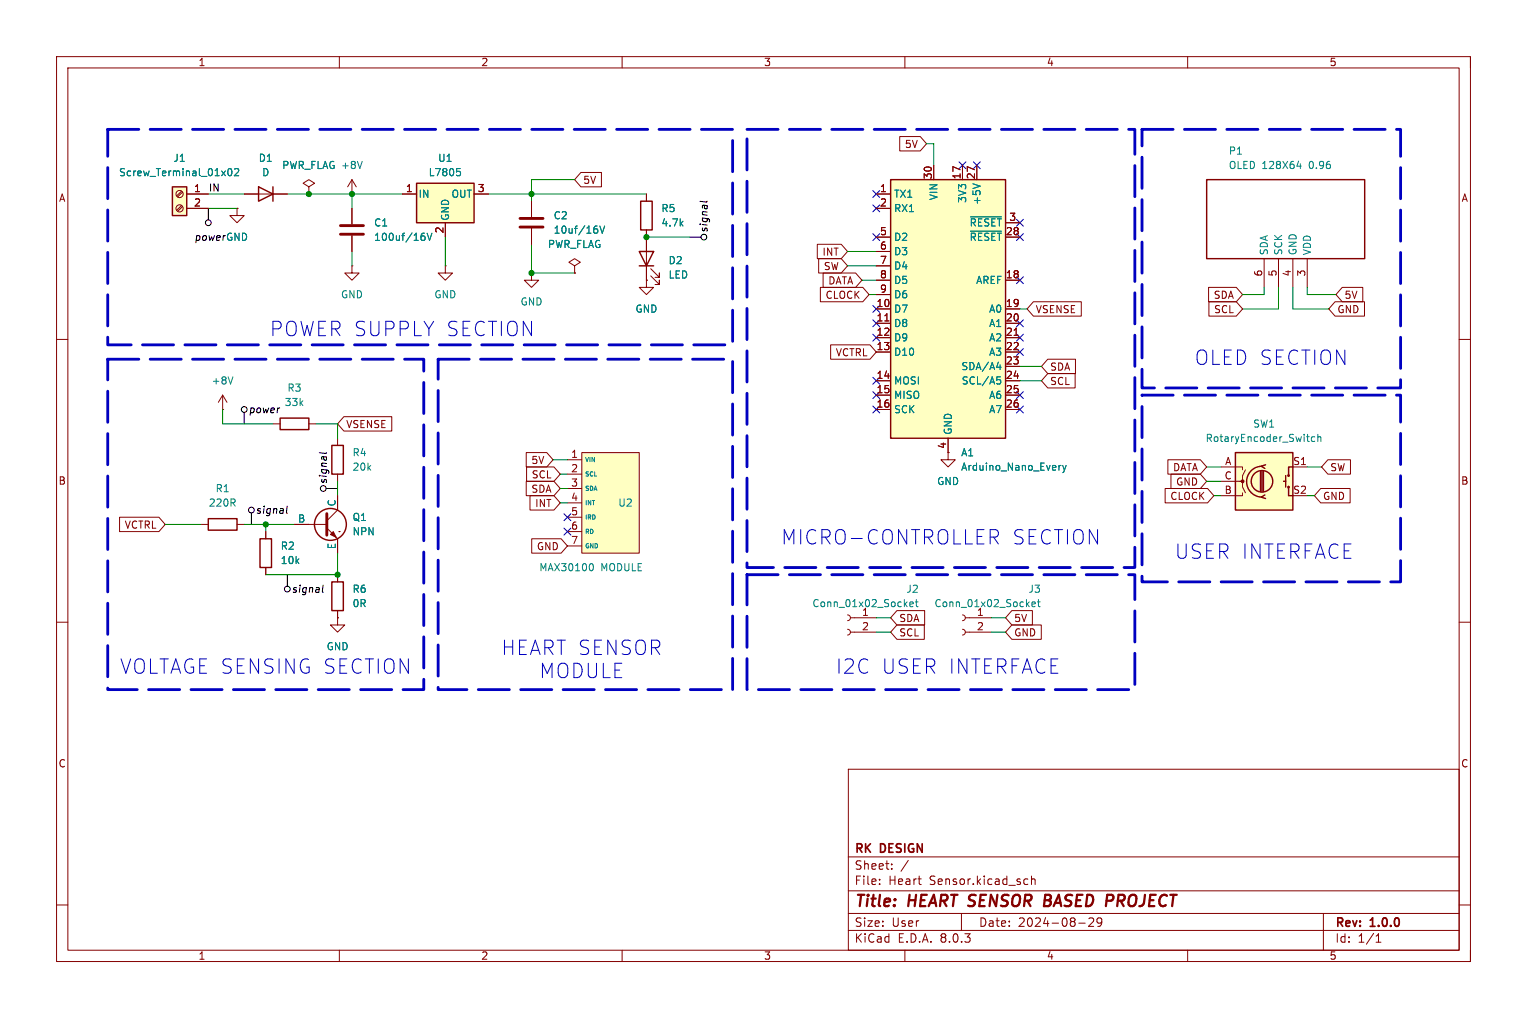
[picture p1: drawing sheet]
<svg xmlns="http://www.w3.org/2000/svg" width="270mm" height="180mm" viewBox="0 0 270 180" stroke-linecap="round" stroke-linejoin="round" font-family="sans-serif">
<path d="M0 0h270v180h-270z" fill="#fff" stroke="#fff" stroke-width=".18"/>
<g fill="none" stroke="#840000" stroke-width=".18">
<path d="M10 10h250v160h-250zM12 12h246v156h-246zM60 10v2M110 10v2M160 10v2M210 10v2M260 10v2M43.2 34.3h7.6M54.6 33l1-.6-1-.6-1 .6 1 .6v1.3M54.6 34.3h.1M114.3 34.3v1.3M114.3 40.7v1.2"/>
<path d="M10 60h2M59.7 77.5v1.3M258 60h2M59.7 83.8v1.3M167.6 80v1.3h1.3l-1.3 1.3-1.2-1.3h1.2M10 110h2M258 110h2M150 136h108v32h-108zM150 157.5h108M150 151.5h108M155.5 156.3v.1M155.5 155.5v.1"/>
<path d="M157.7 153.6v.1M157.7 152.8v.1M160.6 152.1l-1.3 2M162.3 155.4h.6M162.7 156.4h.2M181.3 155.4l.4 .1M181.7 156.3l-.4 .1M182.4 155.5l.2-.1 .4 .1v.9M182.4 154.9v1.5M10 160h2M60 168v2M110 168v2"/>
<path d="M150 164.5h108M150 161.5h108M160 168v2M170 161.5v3M190.7 163.2h1.2M192.5 162.4l.6-.1 .2 .1 .1 .3-.9 1.1h.9M194.8 162.9l-.3 .3h-.4l-.1-.3 .1-.5 .4-.1 .2 .1a.99 .99 0 0 1-.3 1.4h-.3M210 168v2M234 161.5v6.5M243.3 166.6h.9M243.3 165.5l.4-.4v1.5M258 160h2"/>
<path d="M260 168v2"/>
</g>
<path d="M184.7 159.2h.7M184.8 158.2h.7M185.4 159.2l.3 .1M185.6 159.1l-.2 .1M185.5 160.1l-.9 .1" fill="none" stroke="#840000" stroke-width=".4"/>
<path d="M45.7 33l2.6 1.3-2.6 1.3zM48.3 33v2.6M113.3 35.6h2v5.1h-2zM58.7 78.8h2v5h-2z" fill="none" stroke="#840000" stroke-width=".25"/>
<path d="M102.9 80h10.1v17.8h-10.1z" fill="#ffffc2"/>
<path d="M100.3 81.3h2.6M100.3 83.8h2.6M100.3 86.4h2.6M100.3 88.9h2.6M100.3 91.5h2.6M100.3 94h2.6M100.3 96.5h2.6M102.9 80h10.1v17.8h-10.1z" fill="none" stroke="#840000" stroke-width=".18"/>
<path d="M104.5 99.7a.68 .68 0 0 1 .4 .6 .68 .68 0 0 1-.4 .6" fill="none" stroke="#008484" stroke-width=".18"/>
<path d="M157.5 31.8h20.3v45.7h-20.3z" fill="#ffffc2"/>
<path d="M157.5 31.8h20.3v45.7h-20.3z" fill="none" stroke="#840000" stroke-width=".25"/>
<g fill="none" stroke="#840000" stroke-width=".18">
<path d="M154.9 34.3h2.6M154.9 36.8h2.6M165.1 29.2v2.6M170.2 29.2v2.6M172.7 29.2v2.6M177.8 39.4h2.5M154.9 54.6h2.6M154.9 57.2h2.6M154.9 59.7h2.6M154.9 49.5h2.6M154.9 41.9h2.6M154.9 44.5h2.6"/>
<path d="M154.9 47h2.6M154.9 52.1h2.6M156.5 56.7h.7M177.8 54.6h2.5M177.8 57.2h2.5M177.8 59.7h2.5M177.8 49.5h2.5M177.8 41.9h2.5M179.3 59.3h.7M154.9 62.2h2.6M154.9 67.3h2.6M154.9 69.9h2.6"/>
<path d="M154.9 72.4h2.6M167.6 77.5v2.5M177.8 62.2h2.5M177.8 67.3h2.5M177.8 69.9h2.5M177.8 72.4h2.5M177.8 64.8h2.5"/>
</g>
<path d="M171.6 38.3h5.5M172 32.5l1.3 .4M171.6 40.9h5.5M176.2 64.9h.8M176.3 66.6h.6M176.4 67.1h.3l.2 .3-.1 .4-.4 .1M176.8 64.5v.9M187.6 82.3l-.4 .2M187.9 82.3l.3 .8M188.2 83.1l-.3 .5M188.5 82.3l-.3 .8" fill="none" stroke="#008484" stroke-width=".18"/>
<path d="M30.5 33h2.5v5.1h-2.5z" fill="#ffffc2"/>
<g fill="none" stroke="#840000" stroke-width=".25">
<path d="M30.5 33h2.5v5.1h-2.5zM213.4 31.8h27.9v13.9h-27.9zM49.5 73.9h5.1v2.1h-5.1zM36.8 91.7h5.1v2h-5.1zM46 95.3h2v5h-2zM58.7 102.9h2v5.1h-2z"/>
<circle cx="58.4" cy="92.7" r="2.82"/>
</g>
<g fill="none" stroke="#840000" stroke-width=".18">
<path d="M32.1 36.3l-.9 .9M32.1 33.8l-.9 .8M32.3 36.5l-.9 .9M32.3 34l-.9 .8M33 34.3h3.8M33 36.8h3.8M114.3 49.5v1.3h1.3l-1.3 1.3-1.3-1.3h1.3M114.3 49.5h.1M223.5 45.7v5.1M226.1 45.7v5.1M228.6 45.7v5.1M231.1 45.7v5.1"/>
<path d="M39.4 72.4h.1M39.4 69.9l-.8 1.2M39.4 69.9v2.5M39.4 69.9l.7 1.2M48.3 74.9h1.2M54.6 74.9h1.3M35.6 92.7h1.2M41.9 92.7h1.3M47 94v1.3M52.1 92.7h5.7M57.8 93.4l1.9 1.9v2.5M59.7 87.6v2.6l-1.9 1.9"/>
<path d="M59.9 94h.1M47 100.3v1.3M59.7 109.2v1.3h1.3l-1.3 1.3-1.3-1.3h1.3M59.7 109.2h.1M59.7 101.6v1.3M59.7 108v1.2M149.9 111.3l.3 .1 .2 .4-.2 .3-.3 .2M149.9 108.7l.3 .2 .2 .3-.2 .4-.3 .1M150.4 111.8h4.5M150.4 109.2h4.5M170.2 111.3l.3 .1 .2 .4-.2 .3-.3 .2M170.2 108.7l.3 .2 .2 .3-.2 .4-.3 .1"/>
<path d="M170.7 111.8h4.6M170.7 109.2h4.6"/>
<circle cx="31.7" cy="34.3" r=".63"/>
<circle cx="31.7" cy="36.8" r=".63"/>
</g>
<path d="M40.5 29.9l.1-.1a.68 .68 0 0 1 .4 .6 .68 .68 0 0 1-.4 .7 .84 .84 0 0 1-.1-1.2zM41.5 29.9l.5-.1 .2 .4-.8 .9h.8M229.3 29.4h.8M229.9 29v.8M41.2 66.6l-.4 1.3M160.9 106.9l.6-.2-.1-.2-.3-.1-.2 .2v.6h.5M161.8 106.4h.5M162 106v1.1l.3 .2M182.5 106.9l.6-.2-.1-.2-.4-.1-.1 .2v.6h.5M183.4 106.4h.5M183.6 106v1.1l.3 .2" fill="none" stroke="#008484" stroke-width=".18"/>
<path d="M57.8 90.8v3.8" fill="none" stroke="#840000" stroke-width=".51"/>
<path d="M58.4 94.5l.5-.5 .5 1z" fill="#840000" stroke="#840000" stroke-width=".18"/>
<path d="M218.4 80h10.2v10.2h-10.2z" fill="#ffffc2"/>
<g fill="none" stroke="#840000" stroke-width=".25">
<path d="M218.4 80h10.2v10.2h-10.2zM222.9 83.3v3.6M223.1 82.4a2.73 2.73 0 0 0-2.7 2.8 2.73 2.73 0 0 0 2.7 2.7M223.1 83.3v3.6M223.4 83.3v3.6M223.6 87.5l-.6 .4 .8 .3M223.8 82.2l-.8 .2 .6 .4M226.9 85.1h.4M227.3 84.1v2M227.8 86.1v1.5h.8M228.6 82.6h-.8v1.5"/>
<circle cx="223.1" cy="85.1" r="1.9"/>
<circle cx="227.8" cy="84.1" r=".13"/>
<circle cx="227.8" cy="86.1" r=".13"/>
</g>
<circle cx="219.7" cy="85.1" r=".25" fill="#840000" stroke="#840000" stroke-width=".18"/>
<path d="M215.9 82.6h3.8v.5M215.9 85.1h3.8v1l.5 1M219.7 87.1v.5h-3.8M220.2 83.1l-.5 1v1h-.5M228.6 82.6h2.5" fill="none" stroke="#840000" stroke-width=".18"/>
<path d="M232.5 77.3l-.4-.1-.2 .3 .1 .5h.5M233 77.3l.2-.1 .3 .1 .1 .8M233 76.8v1.3" fill="none" stroke="#008484" stroke-width=".18"/>
<path d="M73.7 32.4h10.1v7h-10.1z" fill="#ffffc2"/>
<path d="M73.7 32.4h10.1v7h-10.1zM113 44.5h2.6l-1.3 2.5zM113 47h2.6" fill="none" stroke="#840000" stroke-width=".25"/>
<g fill="none" stroke="#840000" stroke-width=".18">
<path d="M33 34.3h3.8M33 36.8h3.8M41.9 36.8v1.3h1.3l-1.3 1.3-1.3-1.3h1.3M41.9 36.8h.1M43.2 34.3h2.5M48.3 34.3h2.5M54.6 34.3h.1M62.2 34.3h.1M62.2 31.8l-.7 1.2M62.2 31.8v2.5M62.2 36.8v2.8M62.2 31.8l.8 1.2"/>
<path d="M71.1 34.3h2.6M78.7 39.4v2.5M83.8 34.3h2.6M94 35.6v2.8M102.7 30.5h3.6v2.5h-3.6l-1.1-1.2zM114.3 34.3v1.3M154.9 34.3h2.6M154.9 36.8h2.6M159.1 24.1h3.6l1.1 1.3-1.1 1.3h-3.6zM165.1 29.2v2.6M170.2 29.2v2.6M172.7 29.2v2.6"/>
<path d="M177.8 39.4h2.5M62.2 47v1.3h1.3l-1.3 1.2-1.2-1.2h1.2M62.2 47h.1M62.2 41.7v2.8M78.7 47v1.3h1.3l-1.3 1.2-1.2-1.2h1.2M78.7 47h.1M94 48.3v1.2h1.2l-1.2 1.3-1.3-1.3h1.3M94 48.3h.1M94 40.4v2.8M101.6 47l1-.6-1-.7-1 .7 1 .6v1.3M101.6 48.3h.1M114.3 49.5h.1"/>
<path d="M114.3 40.7v8.8M115.1 48.8l1.5 1.5v-.8v.8h-.8M115.1 47.5l1.5 1.5v-.7v.7h-.8M144.5 43.2h4.2l1.2 1.3-1.2 1.2h-4.2zM144.8 45.7h3.9l1.2 1.3-1.2 1.3h-3.9zM145.1 50.8h7.5l1.1 1.3-1.1 1.3h-7.5zM145.5 48.3h5.8l1.1 1.2-1.1 1.3h-5.8zM154.9 54.6h2.6M154.9 57.2h2.6M154.9 59.7h2.6M154.9 49.5h2.6M154.9 41.9h2.6"/>
<path d="M154.9 44.5h2.6M154.9 47h2.6M154.9 52.1h2.6M156.5 56.7h.7M177.8 54.6h2.5M177.8 57.2h2.5M177.8 59.7h2.5M177.8 49.5h2.5M177.8 41.9h2.5M179.3 59.3h.7M182.7 53.4h8.5v2.5h-8.5l-1.1-1.3zM213.7 50.8h4.9l1.1 1.3-1.1 1.3h-4.9z"/>
<path d="M213.8 53.4h4.8l1.1 1.2-1.1 1.3h-4.8zM236.1 53.4h5.2v2.5h-5.2l-1.2-1.3zM237.3 50.8h3.7v2.6h-3.7l-1.1-1.3zM60.8 73.7h8.5v2.5h-8.5l-1.1-1.3zM146.9 61h6.9l1.1 1.2-1.1 1.3h-6.9zM154.9 62.2h2.6M154.9 67.3h2.6M154.9 69.9h2.6M154.9 72.4h2.6M167.6 77.5v2.5M177.8 62.2h2.5M177.8 67.3h2.5"/>
<path d="M177.8 69.9h2.5M177.8 72.4h2.5M177.8 64.8h2.5M185.3 66.1h4.8v2.5h-4.8l-1.2-1.3zM185.3 63.5h4.9v2.6h-4.9l-1.2-1.3zM21.1 91.5h7l1.1 1.2-1.1 1.3h-7zM47 94v1.3M52.1 92.7h2.5M59.7 87.6v2.6M59.7 95.3v2.5M93 80h3.7l1.1 1.3-1.1 1.3h-3.7zM93 85.1h4.9l1.2 1.3-1.2 1.2h-4.9z"/>
<path d="M93.1 82.6h4.8l1.2 1.2-1.2 1.3h-4.8zM93.7 87.6h4.2l1.2 1.3-1.2 1.3h-4.2zM94 95.3h5.2l1.1 1.2-1.1 1.3h-5.2zM206 86.4h7.5l1.1 1.2-1.1 1.3h-7.5zM206.5 81.3h5.7l1.2 1.3-1.2 1.2h-5.7zM207 83.8h5.2l1.2 1.3-1.2 1.3h-5.2zM233.5 86.4h5.2v2.5h-5.2l-1.1-1.3zM234.8 81.3h4v2.5h-4l-1.1-1.2zM47 100.3v1.3M59.7 109.2h.1M59.7 101.6v1.3M59.7 108v1.2"/>
<path d="M158.6 110.5h4.8v2.5h-4.8l-1.1-1.2zM158.6 108h4.9v2.5h-4.9l-1.1-1.3zM178.9 108h3.6v2.5h-3.6l-1.1-1.3zM178.9 110.5h5.2v2.5h-5.2l-1.1-1.2z"/>
</g>
<g fill="none" stroke="#008484" stroke-width=".18">
<path d="M40.5 29.9l.1-.1a.68 .68 0 0 1 .4 .6 .68 .68 0 0 1-.4 .7 .84 .84 0 0 1-.1-1.2zM41.5 29.9l.5-.1 .2 .4-.8 .9h.8M64 28.5l-.4 1.3M80.8 29.8h.6M80.9 30.3h.3l.2 .2-.1 .5-.4 .1M105.3 40h.3M106.1 40l.4 1.2 .4-1.2M171.6 38.3h5.5M172 32.5l1.3 .4M74.7 41.7l.3 .1 .2 .2-.1 .4-.4 .1M75 41.2l-.3 .1M75.5 41.2l.4 1.3 .5-1.3"/>
<path d="M105.5 40.4l.2 .3v.3l-.2 .2M171.6 40.9h5.5M176.2 64.9h.8M176.3 66.6h.6M176.4 67.1h.3l.2 .3-.1 .4-.4 .1M176.8 64.5v.9M187.6 82.3l-.4 .2M187.9 82.3l.3 .8M188.2 83.1l-.3 .5M188.5 82.3l-.3 .8"/>
</g>
<path d="M60.2 39.9h4.1M91.9 38.6h4.1M60.2 41.4h4.1M91.9 40.1h4.1" fill="none" stroke="#840000" stroke-width=".51"/>
<g fill="none" stroke="#000" stroke-width=".18">
<path d="M36.8 36.8v2.1M125 35.6l-.1 .1-1.1-.1M121.9 41.9h2.1M43.2 72.9v2M44.4 90.7v2M50.8 89.5l-.2 1.1 .2 .2M57.7 86.4h2M57.7 80l-.2 .2-1-.2M50.8 101.6v2M57.1 103.5l-.1 1.1 .2 .1"/>
<circle cx="36.8" cy="39.4" r=".51"/>
<circle cx="124.5" cy="41.9" r=".51"/>
<circle cx="43.2" cy="72.4" r=".51"/>
<circle cx="44.5" cy="90.2" r=".51"/>
<circle cx="57.2" cy="86.4" r=".51"/>
<circle cx="50.8" cy="104.2" r=".51"/>
</g>
<path d="M175.7 95l.8 1.2M176.3 93.8a.69 .69 0 0 1 0 1.1" fill="none" stroke="#0000c2" stroke-width=".18"/>
<path d="M19 22.9h110.5v38.1h-110.5zM132.1 22.9h68.6v77.4h-68.6zM201.9 22.9h45.7v45.7h-45.7zM19 63.5h55.9v58.4h-55.9zM77.5 63.5h52v58.4h-52zM201.9 69.9h45.7v33h-45.7zM132.1 101.6h68.6v20.3h-68.6z" fill="none" stroke="#0000c2" stroke-width=".5" stroke-dasharray="5.5 2"/>
<g fill="none" stroke="#008400" stroke-width=".18">
<path d="M36.8 34.3h6.4M36.8 36.8h5.1M50.8 34.3h20.3M62.2 34.3v2.5M86.4 34.3h27.9M101.6 31.8h-7.6v3.8M163.8 25.4h1.3v3.8M62.2 44.5v2.5M78.7 41.9v5.1M94 43.2v5.1h7.6M114.3 41.9h7.6M149.9 44.5h5"/>
<path d="M149.9 47h5M152.4 49.5h2.5M153.7 52.1h1.2M180.3 54.6h1.3M223.5 50.8v1.3h-3.8M226.1 50.8v3.8h-6.4M228.6 50.8v3.8h6.3M231.1 50.8v1.3h5.1M39.4 72.4v2.5h8.9M55.9 74.9h3.8v2.6M180.3 67.3h3.8M180.3 64.8h3.8"/>
<path d="M29.2 92.7h6.4M43.2 92.7h8.9M47 92.7v1.3M59.7 85.1v2.5M59.7 97.8v3.8h-12.7M97.8 81.3h2.5M99.1 83.8h1.2M99.1 86.4h1.2M99.1 88.9h1.2M213.4 82.6h2.5M213.4 85.1h2.5M214.6 87.6h1.3"/>
<path d="M231.1 82.6h2.6M231.1 87.6h1.3M154.9 111.8h2.6M154.9 109.2h2.6M175.3 111.8h2.5M175.3 109.2h2.5"/>
</g>
<g fill="none" stroke="#000084" stroke-width=".18">
<path d="M154.3 36.2l1.2 1.3M154.3 33.7l1.2 1.2M155.5 36.2l-1.2 1.3M155.5 33.7l-1.2 1.2M169.6 28.6l1.2 1.2M170.8 28.6l-1.2 1.2M172.1 28.6l1.2 1.2M173.3 28.6l-1.2 1.2M179.7 38.8l1.2 1.2M180.9 38.8l-1.2 1.2M154.3 41.3l1.2 1.2M154.3 56.6l1.2 1.2"/>
<path d="M154.3 59.1l1.2 1.2M154.3 54l1.2 1.2M155.5 41.3l-1.2 1.2M155.5 56.6l-1.2 1.2M155.5 59.1l-1.2 1.2M155.5 54l-1.2 1.2M179.7 41.3l1.2 1.2M179.7 48.9l1.2 1.3M179.7 59.1l1.2 1.2M179.7 56.6l1.2 1.2M180.9 41.3l-1.2 1.2M180.9 48.9l-1.2 1.3"/>
<path d="M180.9 59.1l-1.2 1.2M180.9 56.6l-1.2 1.2M154.3 69.3l1.2 1.2M154.3 71.8l1.2 1.2M154.3 66.7l1.2 1.2M155.5 66.7l-1.2 1.2M155.5 69.3l-1.2 1.2M155.5 71.8l-1.2 1.2M179.7 71.8l1.2 1.2M179.7 69.3l1.2 1.2M179.7 61.6l1.2 1.3M180.9 71.8l-1.2 1.2"/>
<path d="M180.9 69.3l-1.2 1.2M180.9 61.6l-1.2 1.3M99.7 90.8l1.2 1.3M99.7 93.4l1.2 1.2M100.9 90.8l-1.2 1.3M100.9 93.4l-1.2 1.2"/>
</g>
<g fill="#008400" stroke="#008400" stroke-width=".18">
<circle cx="94" cy="34.3" r=".46"/>
<circle cx="114.3" cy="41.9" r=".46"/>
<circle cx="94" cy="48.3" r=".46"/>
<circle cx="47" cy="92.7" r=".46"/>
<circle cx="59.7" cy="101.6" r=".46"/>
<circle cx="54.6" cy="34.3" r=".46"/>
<circle cx="62.2" cy="34.3" r=".46"/>
</g>
<g font-size="3.5" fill="#0000c2">
<text x="47.7" y="59.7">POWER SUPPLY SECTION</text>
<text x="211.2" y="64.8">OLED SECTION</text>
<text x="138.1" y="96.5">MICRO-CONTROLLER</text>
<text x="178.9" y="96.5">SECTION</text>
<text x="207.7" y="99.1">USER INTERFACE</text>
<text x="21.2" y="119.4">VOLTAGE SENSING SECTION</text>
<text x="88.6" y="116.1">HEART SENSOR</text>
<text x="147.8" y="119.4">I2C</text>
<text x="155.8" y="119.4">USER INTERFACE</text>
<text x="95.3" y="120.1">MODULE</text>
</g>
<g font-size="2.8" fill="#840000">
<text x="151" y="160.9">Title:</text>
<text x="160.7" y="160.9">HEART SENSOR</text>
<text x="186.3" y="160.9">BASED PROJECT</text>
</g>
<g font-size="2.1" fill="#840000">
<text x="151" y="154">Sheet:</text>
<text x="151" y="151.2">RK</text>
<text x="155.7" y="151.2">DESIGN</text>
<text x="151" y="156.7">File:</text>
<text x="157.1" y="156.7">Heart</text>
<text x="164.4" y="156.7">Sensor.kicad_sch</text>
<text x="151" y="166.9">KiCad</text>
<text x="151" y="164.1">Size:</text>
<text x="157.7" y="164.1">User</text>
<text x="158.7" y="166.9">E.D.A.</text>
<text x="166.3" y="166.9">8.0.3</text>
<text x="173" y="164.1">Date:</text>
<text x="180" y="164.1">2024-08-29</text>
<text x="236" y="164.3">Rev:</text>
<text x="236" y="166.9">Id:</text>
<text x="240.1" y="166.9">1/1</text>
<text x="242.4" y="164.3">1.0.0</text>
</g>
<g font-size="1.8" fill="#840000">
<text x="35" y="11.9">1</text>
<text x="85" y="11.9">2</text>
<text x="135" y="11.9">3</text>
<text x="185" y="11.9">4</text>
<text x="235" y="11.9">5</text>
<text x="159.9" y="26.4">5V</text>
<text x="10.3" y="35.9">A</text>
<text x="34.2" y="34.1">1</text>
<text x="71.7" y="34.1">1</text>
<text x="84.4" y="34.1">3</text>
<text x="103" y="32.7">5V</text>
<text x="155.5" y="34.1">1</text>
<text x="164.8" y="31.8" transform="rotate(-90 164.8 31.8)">30</text>
<text x="169.9" y="31.8" transform="rotate(-90 169.9 31.8)">17</text>
<text x="172.5" y="31.8" transform="rotate(-90 172.5 31.8)">27</text>
<text x="258.3" y="35.9">A</text>
<text x="34.2" y="36.6">2</text>
<text x="78.5" y="41.4" transform="rotate(-90 78.5 41.4)">2</text>
<text x="155.5" y="36.6">2</text>
<text x="155.5" y="41.7">5</text>
<text x="177.8" y="41.7">28</text>
<text x="178.4" y="39.1">3</text>
<text x="145.3" y="45.4">INT</text>
<text x="145.6" y="48">SW</text>
<text x="155.5" y="44.2">6</text>
<text x="155.5" y="46.8">7</text>
<text x="145.9" y="53">CLOCK</text>
<text x="146.4" y="50.5">DATA</text>
<text x="155.5" y="49.3">8</text>
<text x="155.5" y="51.8">9</text>
<text x="177.8" y="49.3">18</text>
<text x="214.5" y="53">SDA</text>
<text x="223.3" y="49" transform="rotate(-90 223.3 49)">6</text>
<text x="225.8" y="49" transform="rotate(-90 225.8 49)">5</text>
<text x="228.3" y="49" transform="rotate(-90 228.3 49)">4</text>
<text x="230.9" y="49" transform="rotate(-90 230.9 49)">3</text>
<text x="237.6" y="53">5V</text>
<text x="154.9" y="54.4">10</text>
<text x="154.9" y="56.9">11</text>
<text x="154.9" y="59.5">12</text>
<text x="177.8" y="54.4">19</text>
<text x="177.8" y="56.9">20</text>
<text x="177.8" y="59.5">21</text>
<text x="183" y="55.6">VSENSE</text>
<text x="214.6" y="55.6">SCL</text>
<text x="236.4" y="55.6">GND</text>
<text x="147.7" y="63.2">VCTRL</text>
<text x="154.9" y="62">13</text>
<text x="177.8" y="62">22</text>
<text x="177.8" y="64.5">23</text>
<text x="185.6" y="65.7">SDA</text>
<text x="154.9" y="67.1">14</text>
<text x="154.9" y="69.6">15</text>
<text x="177.8" y="67.1">24</text>
<text x="177.8" y="69.6">25</text>
<text x="185.6" y="68.3">SCL</text>
<text x="61.1" y="75.9">VSENSE</text>
<text x="154.9" y="72.2">16</text>
<text x="177.8" y="72.2">26</text>
<text x="93.9" y="82.2">5V</text>
<text x="100.9" y="81">1</text>
<text x="100.9" y="83.6">2</text>
<text x="167.4" y="79.5" transform="rotate(-90 167.4 79.5)">4</text>
<text x="207.3" y="83.5">DATA</text>
<text x="216.5" y="82.3">A</text>
<text x="228.6" y="82.3">S1</text>
<text x="235.1" y="83.5">SW</text>
<text x="10.3" y="85.9">B</text>
<text x="93.9" y="87.3">SDA</text>
<text x="93.9" y="84.8">SCL</text>
<text x="94.5" y="89.9">INT</text>
<text x="100.9" y="86.1">3</text>
<text x="100.9" y="88.7">4</text>
<text x="206.8" y="88.6">CLOCK</text>
<text x="207.9" y="86.1">GND</text>
<text x="216.4" y="87.4">B</text>
<text x="216.4" y="84.9">C</text>
<text x="228.6" y="87.4">S2</text>
<text x="233.8" y="88.6">GND</text>
<text x="258.3" y="85.9">B</text>
<text x="22" y="93.7">VCTRL</text>
<text x="100.9" y="91.2">5</text>
<text x="100.9" y="93.7">6</text>
<text x="94.8" y="97.5">GND</text>
<text x="100.9" y="96.3">7</text>
<text x="152.3" y="111.5">2</text>
<text x="158.9" y="112.7">SCL</text>
<text x="158.9" y="110.2">SDA</text>
<text x="172.6" y="111.5">2</text>
<text x="179.2" y="110.2">5V</text>
<text x="179.2" y="112.7">GND</text>
<text x="10.3" y="135.9">C</text>
<text x="258.3" y="135.9">C</text>
<text x="35" y="169.9">1</text>
<text x="85" y="169.9">2</text>
<text x="135" y="169.9">3</text>
<text x="185" y="169.9">4</text>
<text x="235" y="169.9">5</text>
</g>
<g font-size="1.8" fill="#008484">
<text x="30.6" y="28.8">J1</text>
<text x="45.6" y="28.8">D1</text>
<text x="77.4" y="28.8">U1</text>
<text x="217.2" y="27.5">P1</text>
<text x="20.9" y="31.4">Screw_Terminal_01x02</text>
<text x="46.3" y="31.4">D</text>
<text x="49.8" y="30.1">PWR_FLAG +8V</text>
<text x="49.8" y="30.1">PWR_FLAG</text>
<text x="73.9" y="35.2">IN</text>
<text x="75.7" y="31.4">L7805</text>
<text x="79.7" y="35.2">OUT</text>
<text x="158" y="35.2">TX1</text>
<text x="166" y="35.5" transform="rotate(-90 166 35.5)">VIN</text>
<text x="171" y="36" transform="rotate(-90 171 36)">3V3</text>
<text x="217.2" y="30.1">OLED 128X64</text>
<text x="231.6" y="30.1">0.96</text>
<text x="66" y="40.2">C1</text>
<text x="79.6" y="39.1" transform="rotate(-90 79.6 39.1)">GND</text>
<text x="97.8" y="39">C2</text>
<text x="97.8" y="41.5">10uf/16V</text>
<text x="116.8" y="37.7">R5</text>
<text x="116.8" y="40.2">4.7k</text>
<text x="158" y="37.7">RX1</text>
<text x="171.3" y="40.2">~{RESET}</text>
<text x="173.6" y="36.3" transform="rotate(-90 173.6 36.3)">+5V</text>
<text x="39.9" y="42.8">GND</text>
<text x="66" y="42.8">100uf/16V</text>
<text x="96.8" y="44.1">PWR_FLAG</text>
<text x="118.1" y="46.9">D2</text>
<text x="158" y="42.8">D2</text>
<text x="158" y="45.3">D3</text>
<text x="158" y="47.9">D4</text>
<text x="171.3" y="42.8">~{RESET}</text>
<text x="224.4" y="45.2" transform="rotate(-90 224.4 45.2)">SDA</text>
<text x="226.9" y="45.2" transform="rotate(-90 226.9 45.2)">SCK</text>
<text x="229.5" y="45.2" transform="rotate(-90 229.5 45.2)">GND</text>
<text x="232" y="45.2" transform="rotate(-90 232 45.2)">VDD</text>
<text x="60.2" y="52.9">GND</text>
<text x="76.7" y="52.9">GND</text>
<text x="118.1" y="49.5">LED</text>
<text x="158" y="50.4">D5</text>
<text x="158" y="52.9">D6</text>
<text x="172.5" y="50.4">AREF</text>
<text x="91.9" y="54.2">GND</text>
<text x="112.3" y="55.5">GND</text>
<text x="158" y="55.5">D7</text>
<text x="158" y="58">D8</text>
<text x="174.8" y="55.5">A0</text>
<text x="174.8" y="58">A1</text>
<text x="158" y="60.6">D9</text>
<text x="158" y="63.1">D10</text>
<text x="169.9" y="65.6">SDA/A4</text>
<text x="174.8" y="60.6">A2</text>
<text x="174.8" y="63.1">A3</text>
<text x="37.3" y="68.2">+8V</text>
<text x="50.2" y="72">33k</text>
<text x="50.7" y="69.5">R3</text>
<text x="158" y="68.2">MOSI</text>
<text x="158" y="70.7">MISO</text>
<text x="170" y="68.2">SCL/A5</text>
<text x="174.8" y="70.7">A6</text>
<text x="158" y="73.3">SCK</text>
<text x="168.5" y="77" transform="rotate(-90 168.5 77)">GND</text>
<text x="174.8" y="73.3">A7</text>
<text x="221.5" y="75.8">SW1</text>
<text x="62.2" y="80.9">R4</text>
<text x="62.2" y="83.4">20k</text>
<text x="169.8" y="80.9">A1</text>
<text x="169.8" y="83.4">Arduino_Nano_Every</text>
<text x="213.1" y="78.3">RotaryEncoder_Switch</text>
<text x="36.8" y="89.8">220R</text>
<text x="38" y="87.2">R1</text>
<text x="59.4" y="89.7" transform="rotate(-90 59.4 89.7)">C</text>
<text x="109.2" y="89.8">U2</text>
<text x="165.6" y="86">GND</text>
<text x="52.6" y="92.5">B</text>
<text x="62.2" y="92.3">Q1</text>
<text x="62.2" y="94.9">NPN</text>
<text x="49.5" y="97.4">R2</text>
<text x="49.5" y="99.9">10k</text>
<text x="59.4" y="97.2" transform="rotate(-90 59.4 97.2)">E</text>
<text x="95.3" y="101.2">MAX30100</text>
<text x="106.2" y="101.2">MODULE</text>
<text x="62.2" y="105">R6</text>
<text x="62.2" y="107.6">0R</text>
<text x="143.5" y="107.6">Conn_01x02_Socket</text>
<text x="160.2" y="105">J2</text>
<text x="165.1" y="107.6">Conn_01x02_Socket</text>
<text x="181.8" y="105">J3</text>
<text x="152.3" y="109">1</text>
<text x="172.6" y="109">1</text>
<text x="57.7" y="115.2">GND</text>
</g>
<g font-size="1.8">
<text x="36.8" y="34">IN</text>
<text x="125.3" y="41.2" transform="rotate(-90 125.3 41.2)">signal</text>
<text x="34.3" y="42.8">power GND</text>
<text x="43.9" y="73.3">power</text>
<text x="58" y="85.7" transform="rotate(-90 58 85.7)">signal</text>
<text x="45.1" y="91">signal</text>
<text x="51.5" y="105">signal</text>
</g>
<g font-size="1.1" fill="#008484">
<text x="103.4" y="81.9">VIN</text>
<text x="103.4" y="84.4">SCL</text>
<text x="103.4" y="87">SDA</text>
<text x="103.4" y="89.5">INT</text>
<text x="103.4" y="92.1">IRD</text>
<text x="103.4" y="94.6">RD</text>
<text x="103.4" y="97.1">GND</text>
</g>
</svg>
